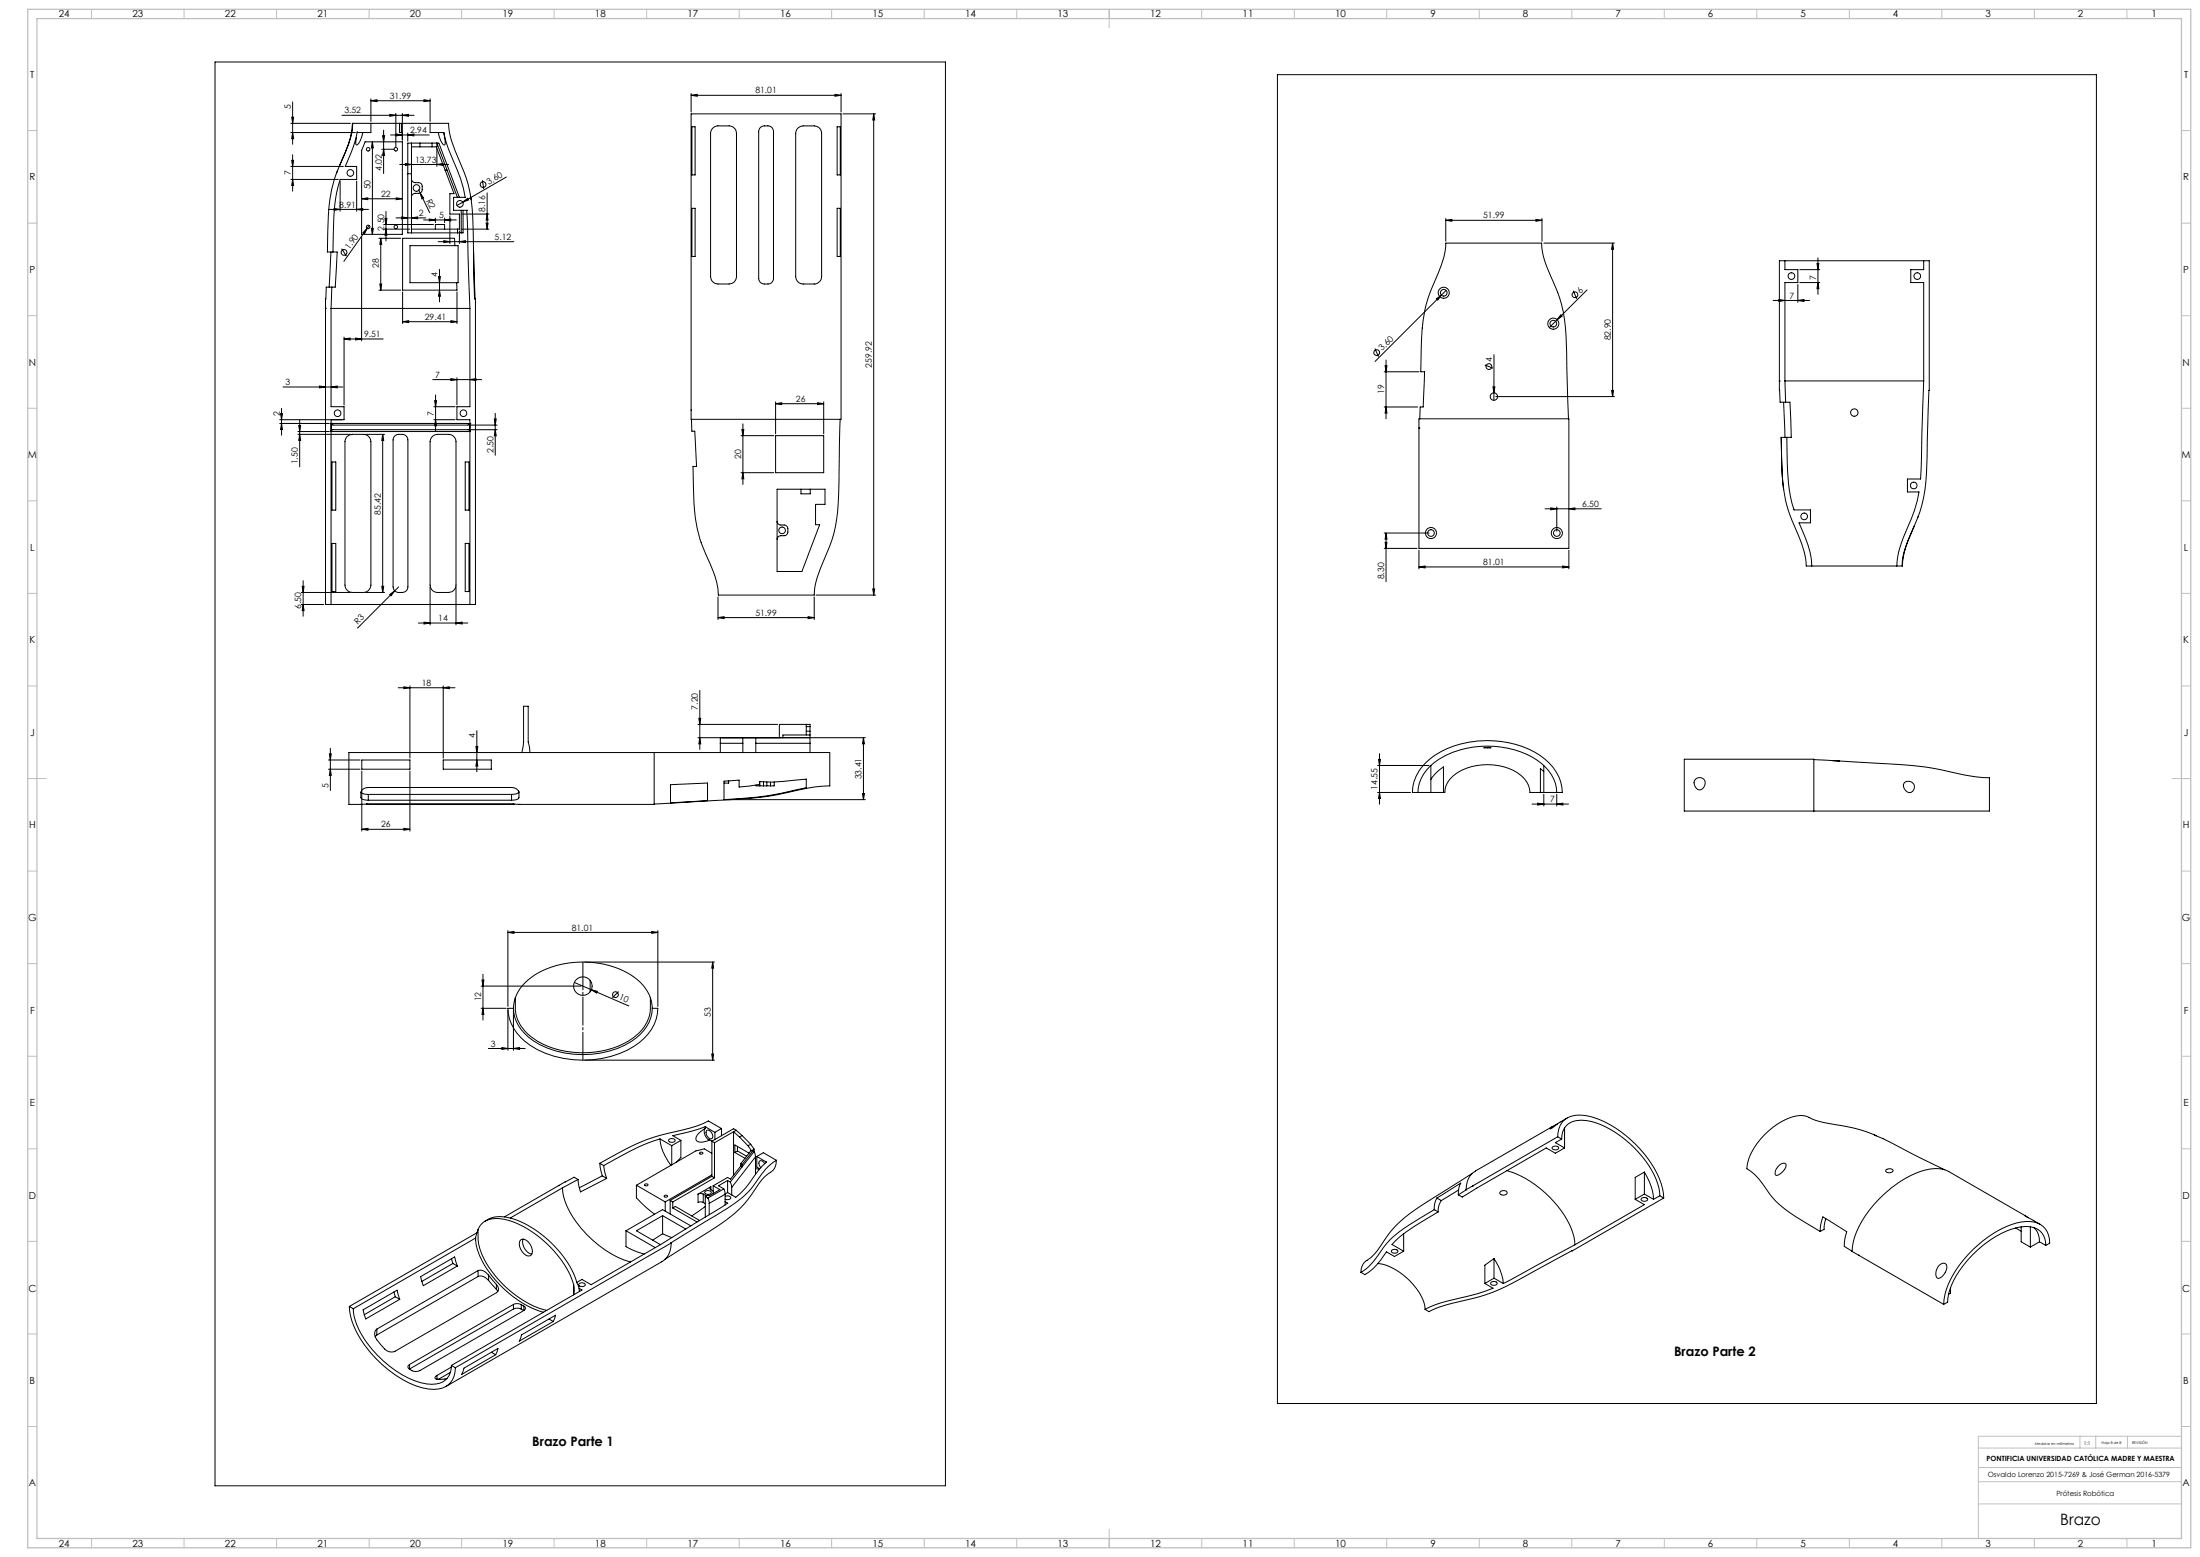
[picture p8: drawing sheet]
<svg xmlns="http://www.w3.org/2000/svg" width="1189mm" height="841mm" viewBox="0 0 1189 841" stroke-linecap="round" stroke-linejoin="round" font-family="sans-serif">
<g fill="none" stroke="#000" stroke-width=".54">
<path d="M116 33h395v770h-395zM158 55v23M200 54h4v1zM200 53v13M200 54h32M229 54h3l-3 1zM232 53v13M374 51h3v1zM374 50v11M374 51h81M451 51h4l-4 1zM455 50v11"/>
<path d="M690 40h443v718h-443zM157 72h35M157 67h32M158 63h1l-1 4zM158 72l1 3h-1zM185 62h39M190 67h10v5l-7-1-2 8-4 11h6v7h-9l-3 14-1 25h-3v-11a86 86 0 0 1 10-43 42 42 0 0 0 3-15zM191 67a60 60 0 0 1-8 23M196 72a7 7 0 0 1-3 6v-4M197 77h20v50h-22v-46zM201 67h15M201 77l1 3h-1z"/>
<path d="M201 77v50M207 73h1l-1 4zM207 70v24M211 62h3l-3 1zM211 73h21M214 61v19M214 72l3 1h-3zM216 67v5h1v-5M216 67h1M217 67h15M217 62h4v1zM217 61v15"/>
<path d="M220 73l4-1v1zM220 72v4M222 77v49M227 77v2M232 67h10l1 7 3 7a87 87 0 0 1 10 45l1 36v165h-3M232 67v5h8M234 77v2M236 79l5 13M236 77h1l11 30M236 77h-16v49h29M236 77v2h-14M236 77l6 15"/>
<path d="M237 72l1 5 2 1 1-2-1-4M240 72l2 7 3 8a72 72 0 0 1 6 20h-3M374 62h81v164h-81zM374 68h2v26h-2zM385 69a6 6 0 0 1 6-1 6 6 0 0 1 7 3v78a4 4 0 0 1-4 4 12 12 0 0 1-9-1l-1-3v-77zM411 69a4 4 0 0 1 7 2v79a4 4 0 0 1-4 3 4 4 0 0 1-4-3v-79zM431 69a17 17 0 0 1 12 0l1 3v77a4 4 0 0 1-4 4 15 15 0 0 1-8 0l-1-1-1-3v-77zM452 68h2v26h-2zM456 62h17M472 62l1 3h-1zM472 62v259M157 90h29"/>
<path d="M157 97h26M158 87h1l-1 3zM158 84v19M158 97l1 3h-1zM182 92v2M184 98v16M193 98v16M206 81h7M207 81l1 3h-1zM216 89h26M219 88l3 1h-3zM220 94h2"/>
<path d="M222 97l2 1 3 1 1 2v3l-4 1-2 1M236 80v10M236 89l3-1v1zM241 92l4 13h-2v11h5v8h-26M241 92h1M242 92l5 15M261 97v5M274 96l-24 13M177 113h22M181 113h3l-3 1zM193 113h3v1zM195 107h4v1z"/>
<path d="M195 107h22M208 118h1v3zM209 114v16M214 118h16M214 107h3l-3 1zM217 117l3 1h-3zM222 118l4-1v1zM226 102l1 2M227 104l2 3h-1zM227 104l5 11M229 119h18M232 118l3 1h-3z"/>
<path d="M235 118v2M240 119l4-1v1zM240 118v2M243 117v15M247 107h1M247 107h-2v7h4M249 116h15M249 114h1M249 114v12M250 109l3-2v1zM250 109l-3 2M250 114v12h-1"/>
<path d="M250 114h2M252 114h.1M252 114l2 53M254 106l1 2M263 116l1 3h-1zM263 104v20M374 113h2v26h-2zM452 113h2v26h-2zM781 118v12M781 119h52M781 119h4zM830 119h3h-3z"/>
<path d="M833 118v12M179 136l-1 19M180 136h2l-1 19h-2M185 134l2 4M195 128v56M198 123l-1 3h-1zM198 123l-12 18M200 122l-2 1M201 123h1l-1 4zM205 129h12M206 129v28M206 129v3h-1z"/>
<path d="M208 124h13M208 121h26M209 124v3h-1zM222 133h26v20h-26zM235 124v-3h5v3M237 131h41M240 130l3 1h-3zM246 133v-4h-28v28h29v-4M247 124v2M248 131l4-1v1zM248 125v7M249 124h15"/>
<path d="M256 136v26M263 120h1l-1 4zM834 131h39M872 131v4h-1zM872 131v83M983 139v20M179 155v12M179 155h-3v7v165h3M205 157h12M205 153h1v4zM218 158v17M237 149h1v4z"/>
<path d="M238 146v17M238 157v3h-1zM247 158v17M782 157l-39 38M850 157l2 4M858 157l-16 16M965 141h75M965 141v5h7v7h-7v53M965 141h-3v70v6h3M972 154v9M973 146h11M973 153h11"/>
<path d="M982 142h1v4zM983 153v3h-1zM1040 141h3v70l-1 36a89 89 0 0 1-10 44l-3 7-1 8h-3a61 61 0 0 1 8-25l3-10 1-5h-6v-7h7l2-53M1040 141v5h-7v7h7v53M176 167h.1M179 167h75M179 167v53h7v7h-35M218 174l3-1v1zM218 174h29M244 173l3 1h-3zM254 167v53h-7v7h7v100M776 161l3-2-2 3z"/>
<path d="M842 173l-5 4M844 170v1l-2 2zM958 162h20M961 162h4l-4 1zM972 162h3v1zM186 182v37M186 183h21M186 183h3v1zM192 183h3l-3 1zM743 188l2 5M749 198h1l-1 3zM749 194v32"/>
<path d="M802 197l5 2M807 192v20M153 209h32M173 209h3l-3 1zM179 209h3v1zM234 205h26M234 220h12M235 216h1l-1 4zM235 213v20M244 205h3l-3 1zM247 204v15M254 205h3v1z"/>
<path d="M419 218h3v1zM419 217v17M419 218h26M442 218h3l-3 1zM445 217v17M748 201h19M748 220h18M749 220l1 3h-1zM807 209h1l-1 3zM807 212v4M808 214h65M871 211h1v3z"/>
<path d="M962 206h.1M964 217l1 19M965 206h75M965 206v11M965 217h2l1 10v9h-2M151 229h27M152 223h1l-1 4zM152 221v14M152 229l1 3h-1zM161 235h28M161 233h17M161 230h1v3z"/>
<path d="M162 227v25M162 235v3h-1zM179 227v100M179 229a7 7 0 0 0 6 1h63a7 7 0 0 0 6-1M179 229h.1M179 229h75M179 232h69a8 8 0 0 1 6 1h-75zM187 236a6 6 0 0 1 6-1 6 6 0 0 1 7 2v79a4 4 0 0 1-4 4 13 13 0 0 1-8-1l-2-3v-77zM197 235h11M207 235v3h-1zM207 235v85M214 235a4 4 0 0 1 6 3v79a4 4 0 0 1-4 3 4 4 0 0 1-4-3v-79z"/>
<path d="M234 236a17 17 0 0 1 11 0l1 3v79a5 5 0 0 1-6 2 6 6 0 0 1-7-3l-1-78zM234 227h12M235 227l1 3h-1zM254 229h.1M254 233h.1M254 232h15M254 230h15M267 226h1v4zM268 232v3h-1zM268 223v23M374 226v7h1l1 19h-1a115 115 0 0 0 4 42 135 135 0 0 1 9 24v3h52l1-7 3-7a101 101 0 0 0 9-50l1-31M400 235h18"/>
<path d="M401 232h1l-1 3zM401 229v33M419 235h26v20h-26zM767 231h.1M767 226h81v70h-81zM767 226l1-6h1l1-14v-5h-2l1-24a80 80 0 0 1 8-30l3-8 1-8h52a85 85 0 0 0 9 27l3 10 1 9 2 49M963 236v18l1 10M963 236v11a85 85 0 0 0 9 43l3 8 1 8h3M963 236h3M966 236l1 25 3 14h8v7h-6l5 12 2 6v6M179 250h2v26h-2zM251 250h2v26h-2z"/>
<path d="M400 255h18M401 255l1 4h-1zM420 264h26v8h-5v11h2l-10 26h-13zM433 264v3h5v-3M835 275h30M838 274l3 1h-3zM841 274v13M848 275l3-1v1zM1037 279h-1M179 294h2v26h-2zM251 294h2v26h-2zM420 282l1 1 4 1 1 2-1 3-4 1-1 1"/>
<path d="M748 288h24M748 296h18M749 293h1l-1 3zM749 288l1 3h-1zM749 288v26M767 297v10M848 297v10M1034 284a55 55 0 0 0-6 22M163 317h1v3zM164 314v19M206 317h1v3zM213 319l-20 20"/>
<path d="M215 317l-2 2M232 317v21M246 317v21M472 318h1l-1 3zM767 306h3v1zM767 306h81M845 306h3l-3 1zM979 306h46M163 320h26M163 327h12M164 327v3h-1zM179 327h75"/>
<path d="M197 320h11M211 321l2-2-2 3zM226 337h27M229 336l3 1h-3zM246 337l4-1v1zM388 334l3-1v1zM388 322v13M388 334h52M437 333l3 1h-3zM440 322v13M441 321h32M215 371h31"/>
<path d="M218 371h4l-4 1zM222 371v38M240 371h3v1zM240 371v38M378 373v32M258 395v22M377 398h91M377 391h43M378 388h1l-1 3zM378 398l1 4h-1zM389 398v3M401 398v3"/>
<path d="M408 398v3M421 398v-7h17v10M436 395h2M436 391v6M436 392h2M438 397h-15v1M467 398v34M467 398v4h-1zM178 411h17M178 415h17M178 407h1v4zM179 404v23"/>
<path d="M179 415v4h-1zM196 417v32M196 411h26v4h-26zM222 417v32M240 411h26v4h-26zM257 403h1v3zM258 411v3h-1zM282 406l1-5v-20h2v20l1 5M354 406h94v18a169 169 0 0 0-28 5l-14 2-52 3M354 406h-165v28h6M354 406v28h-74M389 401v5"/>
<path d="M389 401h12M401 401v5M408 401v5M408 401h30M438 401v5M745 413h27M745 410h1v3zM746 407v27M773 413v15M802 404h4zM834 417l-1-2v13h11a27 27 0 0 0-18-23 53 53 0 0 0-55 7l-3 3a22 22 0 0 0-5 13h17M834 414v14"/>
<path d="M910 410h70v28h-70zM980 410l31 2a229 229 0 0 1 55 7l9 1v18h-95M990 411h4M195 434h.1M195 428l2 1h2M198 434h-3M198 434h.1M198 434h79M199 432h-3a4 4 0 0 1-1-5 4 4 0 0 1 4-2h77a4 4 0 0 1 4 2 4 4 0 0 1 0 5h-4M199 432h77M199 429h77M199 429v3"/>
<path d="M276 429v3M277 434h3M277 434h.1M280 427v1M280 434h.1M280 428l-1 1h-3M362 424l20-1v9l-20 2zM391 422l8-1v4l11-1v-2h7l19-1v4l-7 2a164 164 0 0 1-38 5zM392 432h76M394 422v1h-3M409 424h2M411 424h2"/>
<path d="M411 422v2M413 424h1M413 422v2M414 424h2M414 422v2M416 422v2M418 422v2h-2M466 429h1v3zM745 428h17M746 428v3h-1zM766 428a23 23 0 0 1 15-20 51 51 0 0 1 52 4 21 21 0 0 1 8 16M773 421l4-4 3-3v14"/>
<path d="M780 428h1a15 15 0 0 1 11-13 31 31 0 0 1 31 5l3 4 1 4h5M828 434h20M831 434h3l-3 1zM834 429v6M841 434h4v1zM841 429v6M1029 423a3 3 0 0 1 5 1 3 3 0 0 1-3 4 4 4 0 0 1-2-5zM196 448l3-1v1zM196 448h26M218 447l4 1h-4zM274 504l4-1v1zM274 503v41"/>
<path d="M274 504h82M316 520h70M352 503l4 1h-4zM356 503v41M385 520v53M385 520l1 3h-1zM260 533h54M260 529h2l-1 4zM261 526v25M279 539l-2 6M279 539a23 23 0 0 0 14 25 49 49 0 0 0 52-6 21 21 0 0 0 7-19M279 539a33 33 0 0 1 27-19 47 47 0 0 1 42 12l4 7"/>
<path d="M310 531l10 4M319 530v6M320 535h3l-1 1zM320 535l20 8M334 536l-3 3M352 539v6M260 545h14M261 545l1 3h-2zM274 545h3a23 23 0 0 0 15 19 51 51 0 0 0 54-5 20 20 0 0 0 7-14h3a26 26 0 0 1-17 22 54 54 0 0 1-55-4 24 24 0 0 1-10-18zM274 546v21M277 546v21M264 566h20"/>
<path d="M271 566h3l-3 1zM277 566h4v1zM316 573h70M385 569h1l-1 4zM357 615l-12 5-19 10M357 615l1 7 5 7M357 615l6 4M362 615a1.6 1.6 0 0 1 2 0 1.6 1.6 0 0 1 0 2 1.7 1.7 0 0 1-1 0 1.7 1.7 0 0 1-1-2zM363 619v10M368 616v9l-2 3M368 616l-5 3M378 612l3-3a5 5 0 0 0 2 7l-3 1a2.5 2.5 0 0 1-4-1 2.5 2.5 0 0 1 1-4z"/>
<path d="M381 609l-17 4 4 3M381 609l5 3M381 609v1M382 611a2.6 2.6 0 0 1 3 1 2.6 2.6 0 0 1-1 3 3 3 0 0 1-2-4zM383 616v-1l2 1M385 616l1 1M385 616v19M386 617v19M386 612v4M390 610l-7-5a159 159 0 0 1-29 9l-13 5-17 9M390 610l-4 2M390 610v3"/>
<path d="M398 610l-12 7M398 610h-2l-11 6M398 610l3 3M399 619v3M400 614l-4-3v24M400 614l4 5M401 613l-1 1M401 613l5 5M404 619l2 3M406 618l-2 1M406 618l2 3M839 620a1.6 1.6 0 0 1 2-1 1.6 1.6 0 0 1 1 2 1.8 1.8 0 0 1-2 0 1.8 1.8 0 0 1-1-1z"/>
<path d="M839 608l-42 24M842 614a11 11 0 0 1 13-12 56 56 0 0 1 36 24 39 39 0 0 1 8 21M842 614l2 1M842 614l-46 27M844 615a10 10 0 0 1 13-10 55 55 0 0 1 40 37v4M844 615l-3 2 5 3M846 609v11M847 604l-9 6 4-3M1013 613l38 19M1013 613a161 161 0 0 0-29-7l-3-1a15 15 0 0 0-16 0 36 36 0 0 0-21 26 34 34 0 0 1 12 14 57 57 0 0 0 20 16l8 4M1013 613h1M312 637l-8 5"/>
<path d="M312 637l-2-1-8 4M324 628l2 7M324 628l2 2M326 635l-13 7M326 635l2 1M326 630l2 6M328 636l-14 8-2-7M348 640h2a.8 .8 0 0 1-1 1 .8 .8 0 0 1-1-1zM378 623a.8 .8 0 0 1 1-1 .8 .8 0 0 1 1 1h-2zM385 623l-4-2-5 1-32 18M385 635l1 1M385 635l-23 13"/>
<path d="M385 635l-25 14M386 636l-22 13M393 638h2M393 638l-5 2 3 2M393 638v6M395 638v3M397 622v-4l8 5M397 622l6 4M399 622h-2M399 622l5 3M400 630l-5 7-2-1-8 4M400 630h1"/>
<path d="M400 629h1M400 629v1M401 630l-6 8M401 629v1M406 622l-6 7M408 622v3M408 622l-7 8M408 621l-7 8M408 621v1M408 621l-2 1M408 631h2M408 625l-13 16"/>
<path d="M408 625v9M409 625l5 3-4 4-3 4a40 40 0 0 1-9 11l-3-2M409 625l4-2 7 4M409 625v5l2 1M413 629a1.6 1.6 0 0 0-1-2 1.6 1.6 0 0 0-2 1l1 3M420 627a11 11 0 0 1-7 9l-1 1a75 75 0 0 1-31 30l-22 13M420 627l-5 3-3 4a57 57 0 0 1-25 22l-24 15M796 634l-26 16a69 69 0 0 0-26 26l-3 3a9 9 0 0 0-5 8M797 633l-2 2-1 2-2 6M814 632a57 57 0 0 1 37 36v4M846 620l-5 3-5-3-46 27-2-2M889 633l3 8 2 7"/>
<path d="M889 633l-5 3v12M889 633v12M961 630l2-2 2 1a6 6 0 0 1-5 6l-1-2zM1019 632l3-1a1.1 1.1 0 0 1 1 2 1.1 1.1 0 0 1-1 0h-2zM262 660a17 17 0 0 1 17-1 56 56 0 0 1 34 39M302 640h.1M302 640l-29 17M304 642a45 45 0 0 0 20 31 46 46 0 0 0 17 9M304 642l-28 16M344 640v7l10 9M344 640l16 9M358 657l13 7"/>
<path d="M358 657l-14 8 13 7M358 657v9M359 646h2a.8 .8 0 0 1-1 1 .8 .8 0 0 1-1-1zM360 649v5M362 648v8M362 648l2 1M364 649v3M364 652l13 8M364 652h1l13 7M377 645h3M377 645v5h3M380 645l1 1"/>
<path d="M380 645v5M380 650h1M381 644a1.6 1.6 0 0 1 2-1 1.6 1.6 0 0 1 1 2 1.7 1.7 0 0 1-2 0 1.7 1.7 0 0 1-1-1zM381 652l-7 5M381 646v11M381 646l2 1M381 646h1M381 646h.1M383 647v3M383 650v6M384 641v1v1M384 641l-7 4"/>
<path d="M384 643h1M384 641v2M385 640l4 3-6 3v-1l-2 1M385 640v5M391 642l1 3v6M391 642l-8 5M392 646a1.5 1.5 0 0 1 2 0 1.5 1.5 0 0 1 1 2h-3M392 649l1 1-36 22-38 22-4-3-3 2M393 644l-10 6M393 644l2 1M395 641v4M775 653l-7 5a59 59 0 0 0-26 23l-3 4-3 2"/>
<path d="M775 653l2 2M777 647l-2 3v3M777 647l2 1M777 655a93 93 0 0 0-25 17l7 4M779 648l-1 3-1 4M788 645l1-4v-2l-12 8M788 643l-9 5M792 643h.1M792 643l-4 2M796 641h.1M796 641l-4 2M811 644l1-1a1.6 1.6 0 0 1 3 1 1.8 1.8 0 0 1-3 2 1.2 1.2 0 0 1-1-1 1.2 1.2 0 0 1 0-1z"/>
<path d="M884 648l5 3-38 21M887 647a1.7 1.7 0 0 1 2 0 1.7 1.7 0 0 1 1 1 1.8 1.8 0 0 1-2 1 1.8 1.8 0 0 1-1-2zM889 645l-5 3M889 645l5 3M897 646l2 1M897 646l-3 2M899 647l-49 29M987 658l-1 6-2 1M1094 657l9 4M1096 658l-43-25a22 22 0 0 0-21 2 58 58 0 0 0-31 39v2M244 680l1 2M257 670a49 49 0 0 0 23 32l8 5 6 2"/>
<path d="M257 670h.1M257 669l-66 38M258 666l-69 40M258 664a11 11 0 0 1 14-5 56 56 0 0 1 38 35M258 664l-1 6M258 664a36 36 0 0 0 13 29 51 51 0 0 0 24 15M282 670a6 6 0 0 1 6 7 2.4 2.4 0 0 1-2 1 2.4 2.4 0 0 1-3-1 6 6 0 0 1-1-7zM283 669a7 7 0 0 0 4 8M338 665v8l10 4M338 665l16 9M358 666l5 2M358 666l-5 4"/>
<path d="M363 671a11 11 0 0 1-5 11l-117 67M363 671l-117 68M373 662l-15-9-20 12M752 675a1.6 1.6 0 0 1 2 0 1.6 1.6 0 0 1 1 2 1.6 1.6 0 0 1-2 0 1.6 1.6 0 0 1-1-2zM759 676l-5 3-5-3-5 7-3 3-3 2-2-1M759 666v10M807 680l4 6 1 7M807 680l-5 3v10M807 680v10M850 676l-20 10a123 123 0 0 1-47 19l-11 3-2-1M850 676h.1M851 672l-39 21"/>
<path d="M984 665l1-8 13 8-1 8 4 3M1001 676l4 2M1005 678h.1M1005 678l45 27M1089 663l3 2M1092 663v8l5 3M1097 663v11M1099 663l1 1a10 10 0 0 1 2 7M1102 671l4 2M1102 671l-5 3M1106 673l2-2a11 11 0 0 0-13-11 54 54 0 0 0-36 23 41 41 0 0 0-9 22M1106 673a10 10 0 0 0-12-11 53 53 0 0 0-37 27l-3 8-1 6-3 2"/>
<path d="M213 698l1 2M227 690l19-11 1 5-18 10zM245 682l-17 10M245 682l2 2M258 686h3l3 3M258 689a5 5 0 0 1 6 3M258 686l-54 32M258 689l-54 32M258 686v3M264 689l4 5M264 692l4 4M264 689v3"/>
<path d="M268 694a2.8 2.8 0 0 1 0 4l-55 32a6 6 0 0 1-7-4 7 7 0 0 1-3-7l1-1M268 696l1 1M268 694v2M310 694v5zM313 696l2 1-71 41M313 693a1.6 1.6 0 0 1 2 0 1.6 1.6 0 0 1 1 2 1.7 1.7 0 0 1-2 0 1.7 1.7 0 0 1-1-2zM745 682a33 33 0 0 1 25 25M802 693l5 3-9 3a112 112 0 0 0-28 8M806 693a1.6 1.6 0 0 1 2-1 1.6 1.6 0 0 1 1 2 1.6 1.6 0 0 1-2 0 1.6 1.6 0 0 1-1-1zM807 690l-5 3M807 690l5 3M1048 683a2.5 2.5 0 0 1 4 0 6 6 0 0 1-5 7 5 5 0 0 1 1-7z"/>
<path d="M1054 696v3h-1M189 706a50 50 0 0 0 21 34 38 38 0 0 0 27 10 10 10 0 0 0 9-11M189 706l2 1M191 707a45 45 0 0 0 19 31 36 36 0 0 0 26 10 9 9 0 0 0 8-10M196 708l19-11 1 5-18 10zM204 718v3M214 700l-17 10M214 700l2 2M277 705l3-1 2 1M277 707h2h3M277 705v2M277 705l-56 32"/>
<path d="M277 707l-56 32v-2M282 705h1M282 707l1 1M282 705v2M283 705l1 2-1 1M283 708l-56 32a5 5 0 0 1-7-2l1-1M283 705v3M297 712l2 2M204 721l-1 1M244 738l-8 5M244 738l2 1M251 739l18-11-1 4-18 10z"/>
<path d="M266 730l2 2M282 721l18-11-1 4-18 10zM236 743l-1 1 1 1M236 743v2M242 745h-6M243 741l-6 4"/>
<circle cx="189" cy="93" r="1.8"/>
<circle cx="199" cy="81" r="1"/>
<circle cx="214" cy="81" r="1"/>
<circle cx="261" cy="100" r="1.6"/>
<circle cx="225" cy="102" r="1.8"/>
<circle cx="249" cy="110" r="1.8"/>
<circle cx="186" cy="136" r="1.6"/>
<circle cx="199" cy="123" r="1"/>
<circle cx="214" cy="123" r="1"/>
<circle cx="780" cy="158" r="3"/>
<circle cx="780" cy="158" r="1.8"/>
<circle cx="851" cy="159" r="1.6"/>
<circle cx="968" cy="149" r="1.8"/>
<circle cx="1036" cy="149" r="1.8"/>
<circle cx="839" cy="175" r="1.8"/>
<circle cx="839" cy="175" r="3"/>
<circle cx="744" cy="190" r="1.6"/>
<circle cx="805" cy="198" r="1.6"/>
<circle cx="807" cy="214" r="2"/>
<circle cx="182" cy="223" r="1.8"/>
<circle cx="250" cy="223" r="1.8"/>
<circle cx="1002" cy="223" r="2"/>
<circle cx="975" cy="279" r="1.8"/>
<circle cx="1034" cy="262" r="1.8"/>
<circle cx="423" cy="286" r="1.8"/>
<circle cx="773" cy="288" r="1.8"/>
<circle cx="773" cy="288" r="3"/>
<circle cx="841" cy="288" r="1.8"/>
<circle cx="841" cy="288" r="3"/>
<circle cx="919" cy="423" r="3"/>
<circle cx="315" cy="533" r="5"/>
<circle cx="333" cy="537" r="1.6"/>
</g>
<path d="M315 520v53" fill="none" stroke="#000" stroke-width=".54" stroke-dasharray="15.2 1.3 1.3 1.3" stroke-dashoffset=".2"/>
<g fill="none" stroke="#c0c0c0" stroke-width=".54">
<path d="M49 5v5M99 5v5M149 5v5M199 5v5M249 5v5M299 5v5M349 5v5M399 5v5M449 5v5M499 5v5M549 5v5M599 5v10"/>
<path d="M649 5v5M699 5v5M749 5v5M799 5v5M849 5v5M899 5v5M949 5v5M999 5v5M1049 5v5M1099 5v5M1149 5v5M15 71h5"/>
<path d="M1179 71h5M15 121h5M1179 121h5M15 171h5M1179 171h5M15 221h5M1179 221h5M15 271h5M1179 271h5M15 321h5M1179 321h5M15 371h5"/>
<path d="M1179 371h5M15 421h10M1174 421h10M15 471h5M1179 471h5M15 521h5M1179 521h5M15 571h5M1179 571h5M15 621h5M1179 621h5M15 671h5"/>
<path d="M1179 671h5M15 721h5M1179 721h5M15 771h5M1124 776v6M1133 776v6M1150 776v6M1179 776h-110v55M1179 771h5M1069 793h110M1069 782h110M1069 800h110"/>
<path d="M1069 812h110M49 831v5M99 831v5M149 831v5M199 831v5M249 831v5M299 831v5M349 831v5M399 831v5M449 831v5M499 831v5M549 831v5"/>
<path d="M599 826v10M649 831v5M699 831v5M749 831v5M799 831v5M849 831v5M899 831v5M949 831v5M999 831v5M1049 831v5M1099 831v5M1149 831v5"/>
</g>
<path d="M15 5h1169v831h-1169zM20 10h1159v821h-1159z" fill="none" stroke="#c0c0c0" stroke-width=".7"/>
<g fill="#000">
<path d="M227 104l2 3h-1zM250 109l3-2v1zM198 123l-1 3h-1zM776 161l3-2-2 3zM844 170v1l-2 2zM807 209h1l-1 3zM211 321l2-2-2 3zM320 535h3l-1 1z"/>
<path d="M200 54h4v1zM229 54h3l-3 1zM195 107h4v1zM214 107h3l-3 1zM218 174l3-1v1zM244 173l3 1h-3zM232 118l3 1h-3zM240 119l4-1v1zM173 209h3l-3 1zM179 209h3v1zM229 336l3 1h-3zM246 337l4-1v1zM218 371h4l-4 1zM240 371h3v1zM374 51h3v1zM451 51h4l-4 1zM838 274l3 1h-3zM848 275l3-1v1z"/>
<path d="M158 72l1 3h-1zM158 63h1l-1 4zM263 120h1l-1 4zM263 116l1 3h-1zM268 232v3h-1zM267 226h1v4zM258 411v3h-1zM257 403h1v3zM466 429h1v3zM467 398v4h-1zM378 398l1 4h-1zM378 388h1l-1 3zM472 318h1l-1 3zM472 62l1 3h-1zM871 211h1v3zM872 131v4h-1z"/>
<path d="M211 62h3l-3 1zM217 62h4v1zM214 72l3 1h-3zM220 73l4-1v1z"/>
<path d="M158 87h1l-1 3zM158 97l1 3h-1zM161 230h1v3zM162 235v3h-1z"/>
<path d="M207 81l1 3h-1zM207 73h1l-1 4z"/>
<path d="M219 88l3 1h-3zM236 89l3-1v1zM217 117l3 1h-3zM222 118l4-1v1zM186 183h3v1zM192 183h3l-3 1zM781 119h4zM830 119h3h-3z"/>
<path d="M193 113h3v1zM181 113h3l-3 1z"/>
<path d="M201 123h1l-1 4zM201 77l1 3h-1z"/>
<path d="M248 131l4-1v1zM240 130l3 1h-3zM845 306h3l-3 1zM767 306h3v1zM972 162h3v1zM961 162h4l-4 1z"/>
<path d="M254 205h3v1zM244 205h3l-3 1z"/>
<path d="M442 218h3l-3 1zM419 218h3v1z"/>
<path d="M749 198h1l-1 3zM749 220l1 3h-1z"/>
<path d="M206 317h1v3zM207 235v3h-1z"/>
<path d="M388 334l3-1v1zM437 333l3 1h-3z"/>
<path d="M178 407h1v4zM179 415v4h-1z"/>
<path d="M745 410h1v3zM746 428v3h-1z"/>
<path d="M831 434h3l-3 1zM841 434h4v1z"/>
<path d="M196 448l3-1v1zM218 447l4 1h-4z"/>
<path d="M352 503l4 1h-4zM274 504l4-1v1z"/>
<path d="M385 520l1 3h-1zM385 569h1l-1 4z"/>
<path d="M260 529h2l-1 4zM261 545l1 3h-2zM237 149h1v4zM238 157v3h-1zM206 129v3h-1zM205 153h1v4zM208 118h1v3zM209 124v3h-1zM235 216h1l-1 4zM235 227l1 3h-1zM152 223h1l-1 4zM152 229l1 3h-1zM163 317h1v3zM164 327v3h-1zM401 232h1l-1 3zM401 255l1 4h-1zM749 288l1 3h-1zM749 293h1l-1 3zM982 142h1v4zM983 153v3h-1z"/>
<path d="M271 566h3l-3 1zM277 566h4v1z"/>
</g>
<text font-size="8.5" x="1113" y="824">Brazo</text>
<g font-size="7.1">
<text x="905" y="733">Brazo Parte 2</text>
<text x="288" y="781">Brazo Parte 1</text>
</g>
<g font-size="5.3">
<text x="32" y="9">24</text>
<text x="72" y="9">23</text>
<text x="122" y="9">22</text>
<text x="172" y="9">21</text>
<text x="222" y="9">20</text>
<text x="272" y="9">19</text>
<text x="322" y="9">18</text>
<text x="372" y="9">17</text>
<text x="422" y="9">16</text>
<text x="472" y="9">15</text>
<text x="522" y="9">14</text>
<text x="572" y="9">13</text>
<text x="622" y="9">12</text>
<text x="672" y="9">11</text>
<text x="722" y="9">10</text>
<text x="773" y="9">9</text>
<text x="823" y="9">8</text>
<text x="873" y="9">7</text>
<text x="923" y="9">6</text>
<text x="973" y="9">5</text>
<text x="1023" y="9">4</text>
<text x="1073" y="9">3</text>
<text x="1123" y="9">2</text>
<text x="1163" y="9">1</text>
<text x="16" y="42">T</text>
<text x="1180" y="42">T</text>
<text x="16" y="97">R</text>
<text x="1180" y="97">R</text>
<text x="16" y="148">P</text>
<text x="1180" y="148">P</text>
<text x="16" y="197">N</text>
<text x="1180" y="197">N</text>
<text x="15" y="247">M</text>
<text x="1179" y="247">M</text>
<text x="16" y="298">L</text>
<text x="1180" y="298">L</text>
<text x="16" y="347">K</text>
<text x="1180" y="347">K</text>
<text x="16" y="397">J</text>
<text x="1180" y="397">J</text>
<text x="16" y="447">H</text>
<text x="1180" y="447">H</text>
<text x="15" y="497">G</text>
<text x="1179" y="497">G</text>
<text x="16" y="548">F</text>
<text x="1180" y="548">F</text>
<text x="16" y="597">E</text>
<text x="1180" y="597">E</text>
<text x="16" y="647">D</text>
<text x="1180" y="647">D</text>
<text x="15" y="698">C</text>
<text x="1179" y="698">C</text>
<text x="16" y="747">B</text>
<text x="1180" y="747">B</text>
<text x="16" y="803">A</text>
<text x="1180" y="803">A</text>
<text x="32" y="835">24</text>
<text x="72" y="835">23</text>
<text x="122" y="835">22</text>
<text x="172" y="835">21</text>
<text x="222" y="835">20</text>
<text x="272" y="835">19</text>
<text x="322" y="835">18</text>
<text x="372" y="835">17</text>
<text x="422" y="835">16</text>
<text x="472" y="835">15</text>
<text x="522" y="835">14</text>
<text x="572" y="835">13</text>
<text x="622" y="835">12</text>
<text x="672" y="835">11</text>
<text x="722" y="835">10</text>
<text x="773" y="835">9</text>
<text x="823" y="835">8</text>
<text x="873" y="835">7</text>
<text x="923" y="835">6</text>
<text x="973" y="835">5</text>
<text x="1023" y="835">4</text>
<text x="1073" y="835">3</text>
<text x="1123" y="835">2</text>
<text x="1163" y="835">1</text>
</g>
<g font-size="4.7">
<text x="211" y="53">31.99</text>
<text x="408" y="50">81.01</text>
<text x="157" y="59" transform="rotate(-90 157 59)">5</text>
<text x="186" y="61">3.52</text>
<text x="222" y="72">2.94</text>
<text x="224" y="88">13.73</text>
<text x="157" y="95" transform="rotate(-90 157 95)">7</text>
<text x="206" y="92" transform="rotate(-90 206 92)">4.02</text>
<text x="264" y="100" transform="rotate(-30 264 100)">3.60</text>
<text x="200" y="102" transform="rotate(-90 200 102)">50</text>
<text x="206" y="106">22</text>
<text x="183" y="112">8.91</text>
<text x="230" y="108" transform="rotate(64 230 108)">R2</text>
<text x="226" y="117">2</text>
<text x="237" y="118">5</text>
<text x="262" y="115" transform="rotate(-90 262 115)">8.16</text>
<text x="802" y="118">51.99</text>
<text x="208" y="125" transform="rotate(-90 208 125)">2.50</text>
<text x="267" y="130">5.12</text>
<text x="189" y="135" transform="rotate(-55 189 135)">1.90</text>
<text x="205" y="145" transform="rotate(-90 205 145)">28</text>
<text x="237" y="149" transform="rotate(-90 237 149)">4</text>
<text x="982" y="151" transform="rotate(-90 982 151)">7</text>
<text x="854" y="159" transform="rotate(-45 854 159)">6</text>
<text x="967" y="161">7</text>
<text x="230" y="173">29.41</text>
<text x="197" y="182">9.51</text>
<text x="871" y="184" transform="rotate(-90 871 184)">82.90</text>
<text x="747" y="190" transform="rotate(-45 747 190)">3.60</text>
<text x="806" y="195" transform="rotate(-90 806 195)">4</text>
<text x="471" y="199" transform="rotate(-90 471 199)">259.92</text>
<text x="154" y="208">3</text>
<text x="235" y="204">7</text>
<text x="748" y="213" transform="rotate(-90 748 213)">19</text>
<text x="430" y="217">26</text>
<text x="151" y="224" transform="rotate(-90 151 224)">2</text>
<text x="234" y="224" transform="rotate(-90 234 224)">7</text>
<text x="267" y="245" transform="rotate(-90 267 245)">2.50</text>
<text x="161" y="251" transform="rotate(-90 161 251)">1.50</text>
<text x="400" y="248" transform="rotate(-90 400 248)">20</text>
<text x="855" y="274">6.50</text>
<text x="206" y="278" transform="rotate(-90 206 278)">85.42</text>
<text x="802" y="305">81.01</text>
<text x="748" y="313" transform="rotate(-90 748 313)">8.30</text>
<text x="163" y="329" transform="rotate(-90 163 329)">6.50</text>
<text x="237" y="336">14</text>
<text x="408" y="333">51.99</text>
<text x="193" y="338" transform="rotate(-45 193 338)">R3</text>
<text x="228" y="370">18</text>
<text x="377" y="383" transform="rotate(-90 377 383)">7.20</text>
<text x="257" y="399" transform="rotate(-90 257 399)">4</text>
<text x="178" y="426" transform="rotate(-90 178 426)">5</text>
<text x="466" y="421" transform="rotate(-90 466 421)">33.41</text>
<text x="745" y="427" transform="rotate(-90 745 427)">14.55</text>
<text x="838" y="433">7</text>
<text x="206" y="447">26</text>
<text x="309" y="503">81.01</text>
<text x="334" y="540" transform="rotate(23 334 540)">10</text>
<text x="260" y="541" transform="rotate(-90 260 541)">12</text>
<text x="384" y="549" transform="rotate(-90 384 549)">53</text>
<text x="265" y="565">3</text>
</g>
<g font-size="3.9">
<text x="1074" y="789">PONTIFICIA UNIVERSIDAD CATÓLICA MADRE Y MAESTRA</text>
<text x="1074" y="798">Osvaldo Lorenzo 2015-7269 &amp; José German 2016-5379</text>
<text x="1111" y="808">Prótesis Robótica</text>
</g>
<text font-size="2.8" x="1126" y="780">1:1</text>
<g font-size="2">
<text x="1100" y="780">Medidas en milímetros</text>
<text x="1136" y="780">Hoja 8 de 8</text>
<text x="1152" y="780">REVISIÓN</text>
</g>
</svg>
